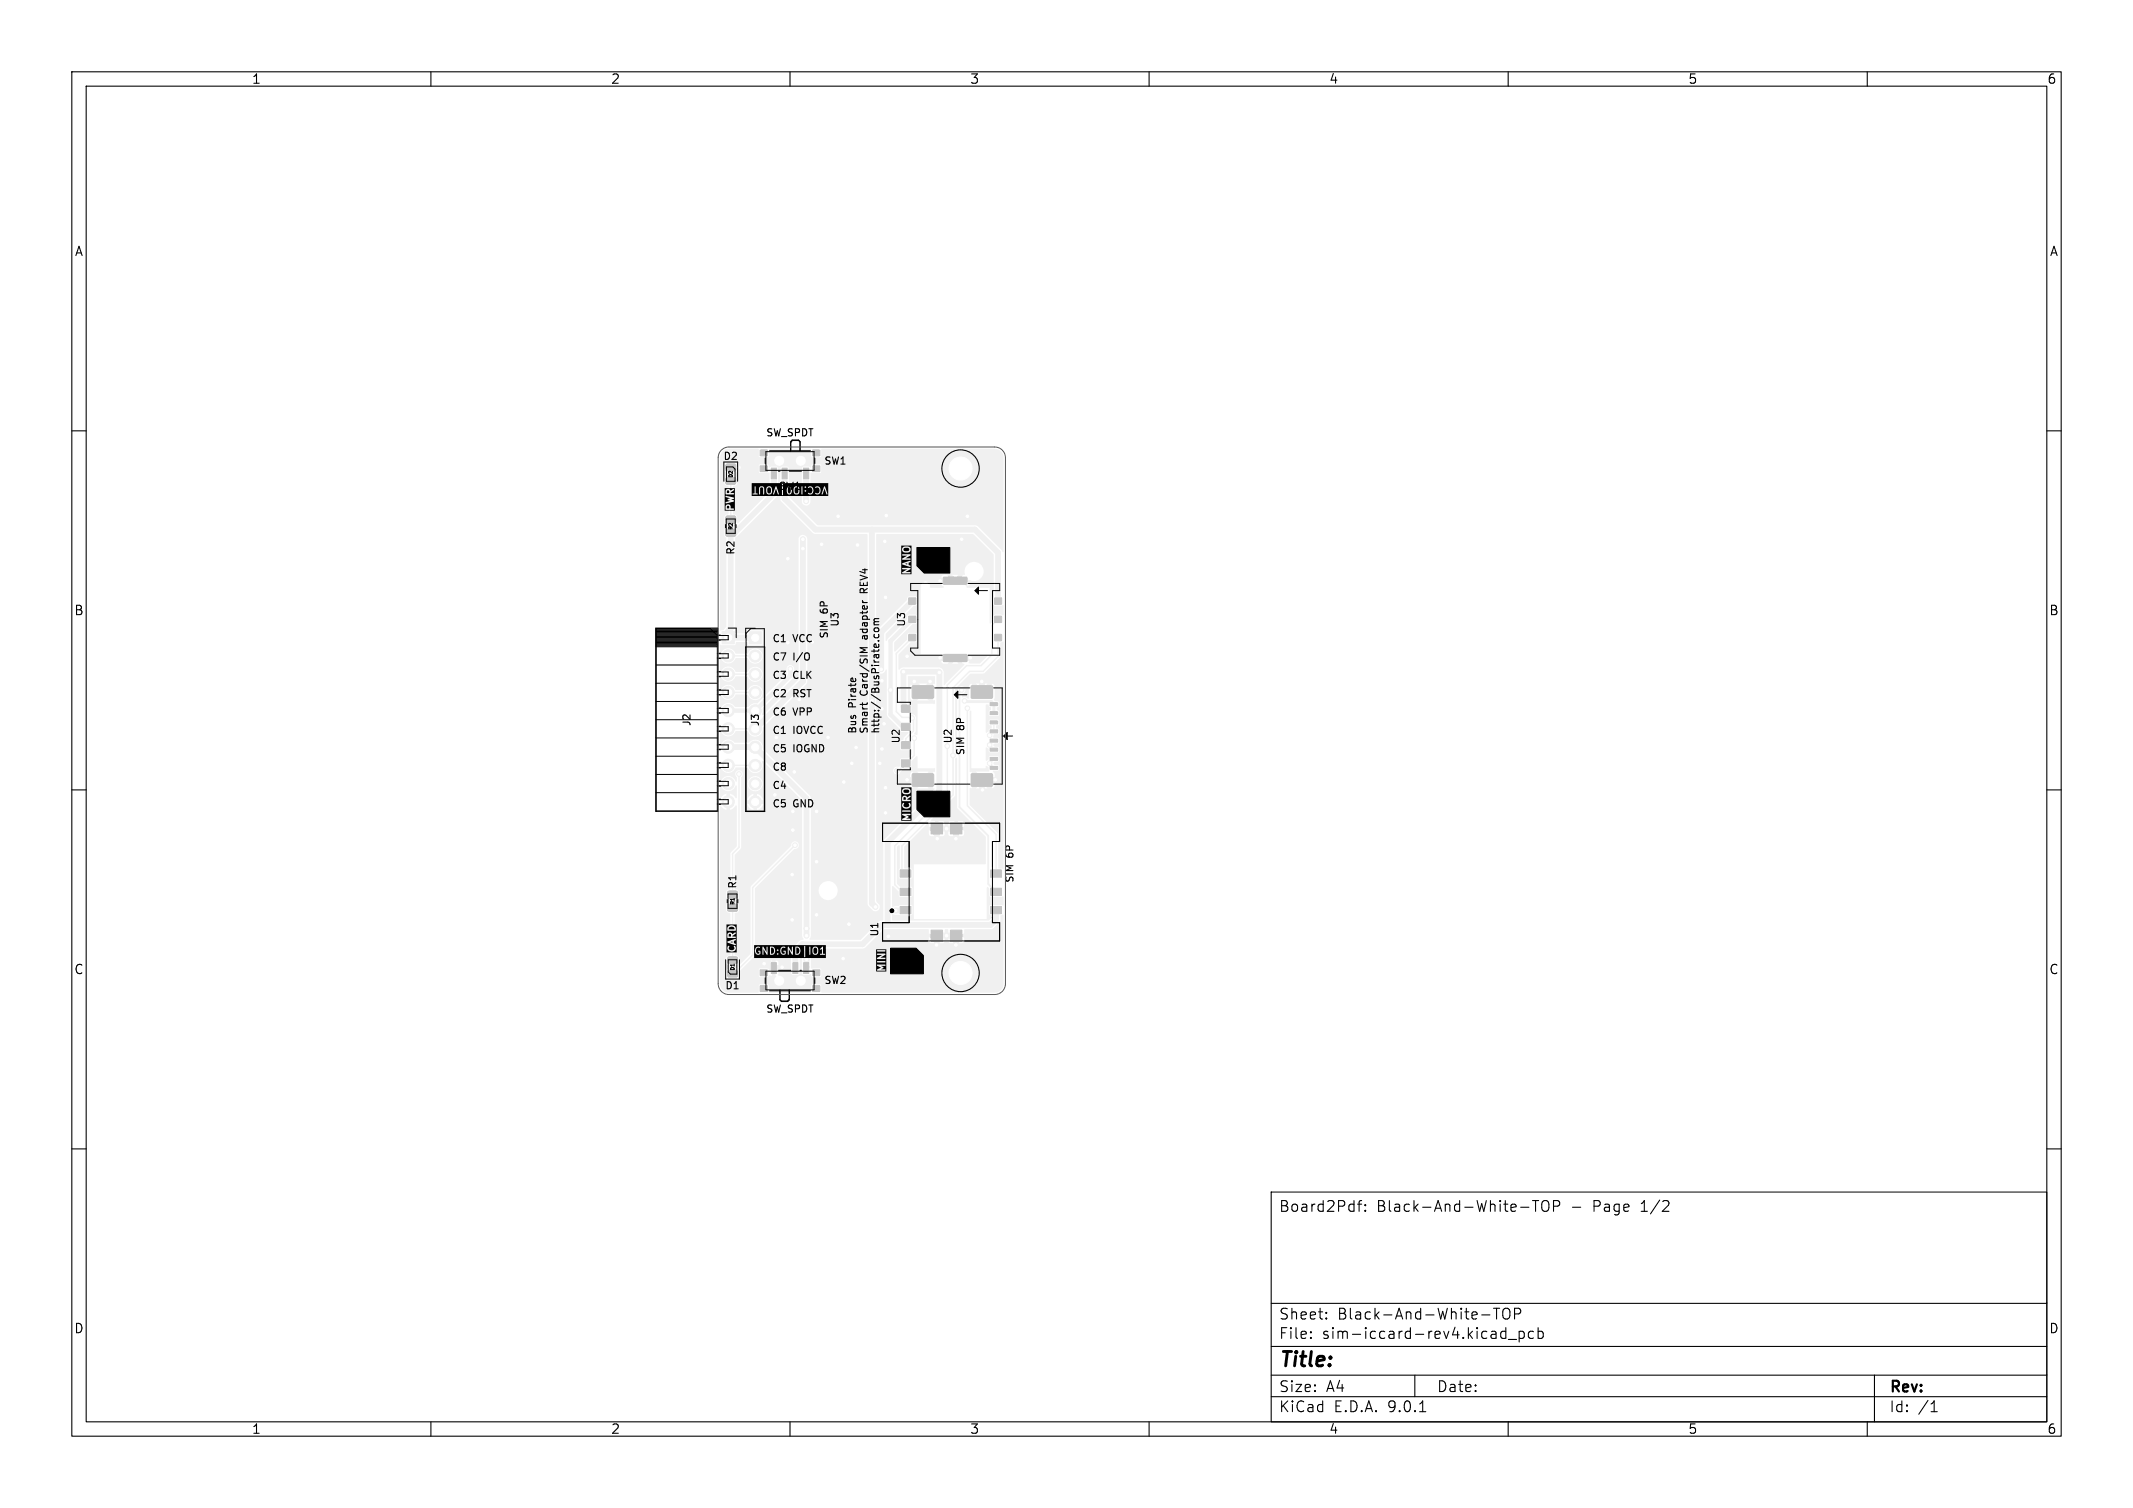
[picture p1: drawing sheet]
<svg xmlns="http://www.w3.org/2000/svg" width="297mm" height="210mm" viewBox="0 0 297 210" stroke-linecap="round" stroke-linejoin="round" font-family="sans-serif">
<g fill="#f0f0f0" stroke="#f0f0f0" stroke-width=".14">
<path d="M101.4 135.2l1.1-.1 .2 .3v.5l-.2 .2h-1l-.2-.3z"/>
<path d="M101.4 133.3h1.1l.2 .2v.6l-.2 .1h-1l-.2-.2z"/>
<path d="M104.3 88h1.7v1.7h-1.7z"/>
<path d="M101.4 124.1h1.1l.2 .2v.6l-.3 .2h-.9l-.2-.2z"/>
<path d="M101.4 126l1.1-.1 .2 .3v.6l-.3 .1h-.9l-.2-.2z"/>
<path d="M100.5 88h1.8v1.7h-1.8z"/>
<path d="M113.1 64.9h1v.8h-1z"/>
<path d="M113.1 62.7h1v.8h-1z"/>
<path d="M105.8 64.9h1v.8h-1z"/>
<path d="M105.8 62.7h1v.8h-1z"/>
<path d="M111.9 65.2h.7v1.5h-.7z"/>
<path d="M108.9 65.2h.7v1.5h-.7z"/>
<path d="M107.4 65.2h.7v1.5h-.7z"/>
<path d="M137.9 99.1h1v.4h-1z"/>
<path d="M137.9 97.9h1v.3l-1 .1z"/>
<path d="M137.9 101.7h1v.3l-1 .1z"/>
<path d="M137.9 100.4h1v.4h-1z"/>
<path d="M137.9 104.2h1v.4h-1z"/>
<path d="M137.9 103l1-.1v.4h-1z"/>
<path d="M137.9 106.7h1v.4h-1z"/>
<path d="M137.9 105.5h1v.4h-1z"/>
<path d="M125.5 98.2h1.2v1h-1.2z"/>
<path d="M125.5 100.8h1.2v.9h-1.2z"/>
<path d="M125.5 103.3h1.2v.9h-1.2z"/>
<path d="M125.5 105.8h1.2v1h-1.2z"/>
<path d="M127.1 107.8h2.8l.1 .1v1.5l-.2 .1h-2.7l-.1-.2z"/>
<path d="M135.3 107.8h2.8l.1 .1v1.5l-.2 .1h-2.7l-.1-.2z"/>
<path d="M127.1 95.6l2.8-.1 .1 .2v1.4l-.2 .2-2.7-.1-.1-.1z"/>
<path d="M135.3 95.6l2.8-.1 .1 .2v1.4l-.2 .2-2.7-.1-.1-.1z"/>
<path d="M138.5 83.3h.9v.8h-.9z"/>
<path d="M138.5 85.8h.9v.9h-.9z"/>
<path d="M138.5 88.4h.9v.8h-.9z"/>
<path d="M126.5 83.3h1v.8h-1z"/>
<path d="M126.5 85.8h1v.9h-1z"/>
<path d="M126.5 88.4h1v.8h-1z"/>
<path d="M131.4 91.2l3.2-.1v1h-3.2z"/>
<path d="M131.4 80.4h3.2v.9l-3.2 .1z"/>
<path d="M105.8 135.1h1v.8h-1z"/>
<path d="M105.8 137.3h1v.8h-1z"/>
<path d="M113.1 135.1h1v.8h-1z"/>
<path d="M113.1 137.3h1v.8h-1z"/>
<path d="M107.4 134.1h.7v1.5h-.7z"/>
<path d="M110.4 134.1h.7v1.5h-.7z"/>
<path d="M111.9 134.1h.7v1.5h-.7z"/>
<path d="M125.3 126.2h1.5v1h-1.5z"/>
<path d="M125.3 123.7h1.5v1h-1.5z"/>
<path d="M125.3 121.2h1.5v1h-1.5z"/>
<path d="M137.9 126.2h1.5v1h-1.5z"/>
<path d="M137.9 123.7h1.5v1h-1.5z"/>
<path d="M137.9 121.2h1.5v1h-1.5z"/>
<path d="M129.6 129.5h1.6v1.5h-1.6z"/>
<path d="M132.3 129.5h1.6v1.5h-1.6z"/>
<path d="M129.6 114.6h1.6v1.5h-1.6z"/>
<path d="M132.3 114.6h1.6v1.5h-1.6z"/>
<path d="M101.1 73.7h1.2l.1 .2v.6l-.2 .2h-1l-.2-.2z"/>
<path d="M101.1 71.9h1.2l.1 .2v.6l-.2 .2h-1l-.2-.3z"/>
<path d="M101.1 64.7l1.2-.1 .1 .2v.6l-.2 .2h-1l-.2-.3z"/>
<path d="M101.1 66.5h1.2l.1 .2v.6l-.2 .2-1-.1-.2-.2z"/>
<circle cx="105.2" cy="91.4" r=".85"/>
<circle cx="105.2" cy="93.9" r=".85"/>
<circle cx="105.2" cy="96.4" r=".85"/>
<circle cx="105.2" cy="99" r=".85"/>
<circle cx="105.2" cy="101.5" r=".85"/>
<circle cx="105.2" cy="104.1" r=".85"/>
<circle cx="105.2" cy="106.6" r=".85"/>
<circle cx="105.2" cy="109.1" r=".85"/>
<circle cx="105.2" cy="111.7" r=".85"/>
<circle cx="101.4" cy="91.3" r=".85"/>
<circle cx="101.4" cy="93.9" r=".85"/>
<circle cx="101.4" cy="96.4" r=".85"/>
<circle cx="101.4" cy="99" r=".85"/>
<circle cx="101.4" cy="101.5" r=".85"/>
<circle cx="101.4" cy="104" r=".85"/>
<circle cx="101.4" cy="106.6" r=".85"/>
<circle cx="101.4" cy="109.1" r=".85"/>
<circle cx="101.4" cy="111.7" r=".85"/>
<circle cx="110.7" cy="117.7" r=".33"/>
<circle cx="121.9" cy="126.3" r=".33"/>
<circle cx="134.3" cy="97.6" r=".33"/>
<circle cx="124.7" cy="126.8" r=".33"/>
<circle cx="137.8" cy="102.4" r=".33"/>
<circle cx="131.9" cy="103.9" r=".33"/>
<circle cx="132.7" cy="105.2" r=".33"/>
<circle cx="137.8" cy="103.8" r=".33"/>
<circle cx="137.8" cy="106.3" r=".33"/>
<circle cx="130.8" cy="93.6" r=".33"/>
<circle cx="125.8" cy="93.5" r=".33"/>
<circle cx="124" cy="96.1" r=".33"/>
<circle cx="110.1" cy="93.1" r=".33"/>
<circle cx="133.9" cy="96.1" r=".33"/>
<circle cx="134.7" cy="98.6" r=".33"/>
<circle cx="127" cy="100" r=".33"/>
<circle cx="124.9" cy="107.3" r=".33"/>
<circle cx="127.3" cy="102.8" r=".33"/>
<circle cx="135.1" cy="91.6" r=".33"/>
<circle cx="117.5" cy="108.9" r=".33"/>
<circle cx="133.7" cy="135.5" r="1.7"/>
<circle cx="110.4" cy="113" r=".33"/>
<circle cx="133.1" cy="116.8" r=".33"/>
<circle cx="131.8" cy="115.4" r=".33"/>
<circle cx="110.4" cy="115.6" r=".33"/>
<circle cx="136.8" cy="110" r=".33"/>
<circle cx="108.1" cy="102.7" r=".33"/>
<circle cx="109.7" cy="77.8" r=".33"/>
<circle cx="108.9" cy="134.7" r=".33"/>
<circle cx="107.9" cy="110.7" r=".33"/>
<circle cx="123.3" cy="113.2" r=".33"/>
<circle cx="117.4" cy="133.5" r=".33"/>
<circle cx="116.7" cy="71.9" r=".33"/>
<circle cx="122.8" cy="104.3" r=".33"/>
<circle cx="123.1" cy="100.8" r=".33"/>
<circle cx="102.9" cy="65.1" r=".33"/>
<circle cx="134.7" cy="71.9" r=".33"/>
<circle cx="138.6" cy="108.6" r=".33"/>
<circle cx="131.8" cy="130.3" r=".33"/>
<circle cx="133.1" cy="131.6" r=".33"/>
<circle cx="126.3" cy="91.4" r=".33"/>
<circle cx="110.6" cy="107.5" r=".33"/>
<circle cx="133.9" cy="75.1" r=".33"/>
<circle cx="130.9" cy="91.6" r=".33"/>
<circle cx="123.4" cy="71.8" r=".33"/>
<circle cx="130.5" cy="116.8" r=".33"/>
<circle cx="118.2" cy="128.7" r=".33"/>
<circle cx="113.7" cy="127.4" r=".33"/>
<circle cx="111.3" cy="97.4" r=".33"/>
<circle cx="119.4" cy="75.9" r=".33"/>
<circle cx="110.3" cy="121.8" r=".33"/>
<circle cx="134.8" cy="81.3" r=".33"/>
<circle cx="129.5" cy="94.9" r=".33"/>
<circle cx="113.7" cy="113" r=".33"/>
<circle cx="123.3" cy="109.7" r=".33"/>
<circle cx="126.3" cy="108.6" r=".33"/>
<circle cx="123.3" cy="83.2" r=".33"/>
<circle cx="118.6" cy="106.3" r=".33"/>
<circle cx="130.9" cy="80.9" r=".33"/>
<circle cx="114.4" cy="75.8" r=".33"/>
<circle cx="109.7" cy="89.5" r=".33"/>
<circle cx="130.4" cy="131.6" r=".33"/>
<circle cx="122.5" cy="106.3" r=".33"/>
<circle cx="113.7" cy="120" r=".33"/>
<circle cx="106.4" cy="134.2" r=".33"/>
<circle cx="123.2" cy="75.4" r=".33"/>
<circle cx="136.7" cy="94.9" r=".33"/>
<circle cx="115.3" cy="102.7" r=".33"/>
<circle cx="127.3" cy="94.9" r=".33"/>
<circle cx="110.3" cy="128.1" r=".33"/>
<circle cx="119.2" cy="104.1" r=".33"/>
<circle cx="123.7" cy="130.4" r=".33"/>
<circle cx="133.7" cy="65.3" r="1.7"/>
<circle cx="102.9" cy="107.8" r=".33"/>
<circle cx="111.8" cy="76.4" r=".33"/>
<circle cx="112.2" cy="69.8" r=".33"/>
<circle cx="111.8" cy="75.1" r=".33"/>
<circle cx="112.2" cy="68.8" r=".33"/>
<circle cx="112.3" cy="129.3" r=".33"/>
<circle cx="112.3" cy="130.3" r=".33"/>
<circle cx="112.3" cy="132.7" r=".33"/>
<circle cx="112.3" cy="133.6" r=".33"/>
</g>
<g fill="none" stroke="#f0f0f0" stroke-width=".2">
<path d="M101.7 67v5.4M101.4 96.4h3.8M101.4 93.9h3.8M101.4 91.3l3.8 .1M127 88.8l-2.2 2.2v8.1l.8 .8h1.3l.3 .3v1.6l-1.1 1.1v.9M134.7 98.6v13.6l4 4v5.5M139 86.3l-.9 .8v4.1l-1.5 1.5h-2l-2.7 2.7v15.1l-7.3 7.3v5.4l1 1h.5M139 88.8v2.6l-2.1 2.1h-1.9l-2.3 2.3v14.9l-7.1 7.1v3.4l.5 .5M101.4 106.6h3.8M101.4 101.5h3.7M102.9 107.8v10.2l-.9 .9v5.7M110.7 117.7l-5.9 5.9v9.4l-2.6 2.6h-.2"/>
<path d="M127.3 102.8v2.4l-2.2 2.1h-.2M138.4 100.6v1.3l-.6 .5M138.4 103.1v.1M138.4 103.2l-.6 .6 .6 .6M138.4 105.7l-.6 .6 .6 .6M102 126.4v7.3M138.7 121.7h.1"/>
</g>
<path d="M134.3 97.6l.1 .1h3.6l.4 .4v1.2" fill="none" stroke="#f0f0f0" stroke-width=".41"/>
<g fill="none" stroke="#f0f0f0" stroke-width=".81">
<path d="M101.7 65.1h1.2M102.9 65.1h.1M107.8 65.9v2.9l-5.5 5.4h-.6v13.4l-.3 .3v.9h3.8M109.3 65.9v3.6l4.2 4.3h22.3l3.2 3.2v6.7M111.8 75.1v19.8l-6.6 6.6M112.2 65.9v3.9M121.4 73.8v52l.5 .5M126.1 98.7l-.3-.3v-4.9h4.9l.1 .1v16.5l-7.2 7.2v11.4l.1 .1M127 83.7l-4.3 4.3v5.2M127.3 94.9v.3l1.2 1.2 1-1v-.5M130.9 91.6h4.2M130.9 80.9h3.5l.4 .4"/>
<path d="M136.7 94.9h.1M136.7 94.9v1.5M101.4 104h3.7l7.2 7.2v19.1M126.3 108.6h2.2M130.5 116.8l-.1-1.4h2.7v1.4M131.8 115.4h.1M138.6 108.6h-1.9v1.3l.1 .1M106.4 134.2h.7l.7 .6h1l.1-.1M112.3 132.7l-.1 2.1M126.1 126.7l-1.4 .1M130.4 131.6v-1.3h2.7v1.3M131.8 130.3h.1"/>
<path d="M138.7 126.7v1.4l-.8 .7h-15.1l-2.7 2.7h-8.4l-.9 1v2.3"/>
</g>
<path d="M110.1 94.1l-4.9 4.9h-3.8M127 86.3l-3 3v10.2l1.7 1.7h.4" fill="none" stroke="#f0f0f0" stroke-width=".61"/>
<path d="M133.9 96.1l-.3 .3v16l4 4v6.7l1.1 1.1" fill="none" stroke="#f0f0f0" stroke-width=".25"/>
<g fill="#f0f0f0">
<path d="M100.3 107h.1a1.13 1.13 0 0 0 1.1 .6 1.13 1.13 0 0 0 1-.7h1.6a1.07 1.07 0 0 0 1.5 .7 1.07 1.07 0 0 0 .5-1.5l.2-.1 5.4 5.5v18.9l.2 .4-.1 .1-.5 .1-1.1 1.2-.1 2.7 .2 .8 .8 .1 .2-.2 .1-2.9 .2-.2 .1 .1-.1 2.3 .2 .8 .8 .1 .3-.2 .2 .5 1.2-.1v-1.1l-1.4-.1v-2.2l-.2-.4 .1-.1h7.4l.3-.1 1.4-1.5h7.4v.6l.3 .2h.6v-.8h.5v.8h.7l.1-.2v-.6h.5v.6l.2 .2h.7v-.8h.5v.8h.6l.2-.2v-.6h-12.3l1.2-1.1h6.1l.1 .1v.5h2.2v-.5l.1-.1 .4 .1v.5h2.2v-.5l.1-.1h3.7l.3-.1 .9-.9 .1-.3v-.6l.3-.1 .1 .1v9.5a1.25 1.25 0 0 1-1.2 1.2h-24.1h-.1v-1l-.1-.1h-1.2l-.1 1.1h-5.8h-.1v-1l-.1-.1h-1.2l-.1 1.1h-4.1a1.25 1.25 0 0 1-1.2-1.2v-.5h7.5a.7 .7 0 0 0 .7 .8 .7 .7 0 0 0 .7-.8h1.6v.1a.7 .7 0 0 0 1.1 .6 .7 .7 0 0 0 0-1.2 .7 .7 0 0 0-1.1 .5h-1.6v-.1a.9 .9 0 0 0-.9-.6l.1-.7h-.4l.1 .9-.3 .5h-7.5v-1.2h.8v.8l.4 .2 1.2-.1 .2-.3v-.6l.3-.2h2.4v.8l.2 .2h1.1l.2-.3 .4 .1v-.8h-.4l-.2-.2h-1.1l-.2 .2h-2.4l1-1.1h2.9v.6h.4v-.8h.5v.8h.4v-.6l-.2-.2h-.9l-.2 .2h-2.9l.9-1v-9.2l5.5-5.6a.54 .54 0 0 0 .6-.5 .54 .54 0 0 0-.6-.5 .54 .54 0 0 0-.5 .6l-5.6 5.7v9.3l-2 2.1h-1l-.3 .1-.1 .3h-.8v-9.2h.8v.8l.2 .2 .4 .1-.1 5.8a.46 .46 0 0 0-.5 .4v.6l.2 .4h1.2l.4-.2v-.9l-.6-.4 .1-5.8a.47 .47 0 0 0 .5-.4v-.8l-.4-.2h-1l-.3 .1-.1 .3h-.8v-13.8l.1-.1 .4 .4 .4 .2v-.7h.4v.7l.5-.3 .4-.3 .1 .1v5.5l-.9 1.1-.1 5a.47 .47 0 0 0-.5 .4v.6l.2 .4h1.2l.4-.2v-1l-.6-.3v-4.7l.9-1.1v-6.6h1.5v.5l-.7 .1a1.15 1.15 0 0 0 .9 .8v-.7h.5v.7a1.15 1.15 0 0 0 .9-.9h-.7v-.5h.7a1.15 1.15 0 0 0-.9-.8v.7h-.5v-.7a1.15 1.15 0 0 0-.9 .8h-.8v-2.4h.9v.2a1.06 1.06 0 0 0 1.6 .8 1.06 1.06 0 0 0 0-1.8 1.06 1.06 0 0 0-1.6 .8h-.9v-.7a.55 .55 0 0 0 .1-.8 .55 .55 0 0 0-.8 0 .55 .55 0 0 0 .1 .8v.5l-.1 .1a1.13 1.13 0 0 0-1.1-.8 1.13 1.13 0 0 0-1.1 .7v-.1z"/>
<path d="M100.6 62.9l.3-.3 .6-.1h4.1l.1 .1v1l1.2 .1 .1-.2v-.9l.1-.1h5.8l.1 .1v1l1.2 .1 .1-.2v-.9l.1-.1h24.1a1.25 1.25 0 0 1 1.2 1.3v13.1l-3.6-3.6-.3-.2h-22l-3.9-3.9v-3.3h1.7l.1 4.1a.61 .61 0 0 0 .6 .4 .61 .61 0 0 0 .6-.5v-4v-.1h1.4v-1.1h-1.2l-.2 .4-.3-.1h-.8l-.1 .1-.1 .8h-1.7l-.2-.9h-.9l-.2 .9 .1 3.8 4.5 4.5 .3 .2h7.2l.1 .1v51.4l.1 .3 .8 .7a.61 .61 0 0 0 .7-.2 .61 .61 0 0 0 0-.8l-.4-.4v-15.7h7.3l-.8-.8-.8 .8h-5.7v-1.9h4.7v1.5l.1 .3 .3 .1 1.1-1.2-1.1-1v-.1l-.3 .1-.1 .3h-4.7v-14.3l.2-.1a.63 .63 0 0 0 .7 .3 .63 .63 0 0 0 .4-.5h.2v6.4l1.8 1.8 .1 .4 1.1 .1-.6 .7-.1 .3-.4 .2v1.1l.2 .2h1.1l.2-.2 .1 .1v.7l-.5 .5h-1l-.1 .1-.1 1-.2 .1a.53 .53 0 0 0-.7 .3 .53 .53 0 0 0 .3 .7 .53 .53 0 0 0 .7-.3h2.3l.8 .8 .8-.8h-3.9l.5-.5h.9l.1-.2v-.8l.8-.7 .1 .1v1.6h2.4v.5h-.3v.1l-1 1 1 1.1v.1h.2v.1l-7.1 7.2v11.1l-.6 .1-2.6 2.6h-7.1l.2-.5v-6.5h1.1a1.33 1.33 0 0 0 1.8 1.4 1.33 1.33 0 0 0 .4-2.3 1.33 1.33 0 0 0-2.2 .7v.2h-1.1v-12.9l-6.7-6.8a1.06 1.06 0 0 0-.6-1.1 1.06 1.06 0 0 0-1.3 .3h-2a1.16 1.16 0 0 0-2 .3v-.1v-1.6l.1-.1a1.1 1.1 0 0 0 1.1 .7 1.1 1.1 0 0 0 1-.8h1.6a1.08 1.08 0 0 0 1.3 .7 1.08 1.08 0 0 0 .8-1.2l6.1-6 .1-.3v-20a.61 .61 0 0 0-.6-.5 .61 .61 0 0 0-.6 .5v19.6l-5.1 5 .1-.9 4.3-4.3 .1-.2v-.9a.53 .53 0 0 0-.6-.7 .53 .53 0 0 0-.5 .7v.6l-4 4a1.29 1.29 0 0 0-1.3 .6l-1.9-.1a1.12 1.12 0 0 0-2 .2v-.1v-1.6l.1-.1a1.1 1.1 0 0 0 1.1 .7 1.1 1.1 0 0 0 1-.8h1.6a1.06 1.06 0 0 0 1.7 .6 1.06 1.06 0 0 0 0-1.7 1.06 1.06 0 0 0-1.7 .5h-1.6a1.15 1.15 0 0 0-1.1-.7 1.15 1.15 0 0 0-1.1 .7v-.1v-1.7h.1a1.1 1.1 0 0 0 1.1 .6 1.1 1.1 0 0 0 1-.7h1.6a1.06 1.06 0 0 0 1.7 .6 1.06 1.06 0 0 0 0-1.7 1.06 1.06 0 0 0-1.7 .5h-1.6a1.15 1.15 0 0 0-1.1-.8 1.15 1.15 0 0 0-1.1 .7v-.1v-1.6l.1-.1a1.1 1.1 0 0 0 1.1 .7 1.1 1.1 0 0 0 1-.8l1.6 .1a1.06 1.06 0 0 0 1.7 .5 1.06 1.06 0 0 0 0-1.7 1.06 1.06 0 0 0-1.7 .5h-1.6a1.15 1.15 0 0 0-1.1-.7 1.15 1.15 0 0 0-1.1 .7v-.1v-1.1l2 .1 .1-.2 .1-.3h1.5l.1 .4 .2 .1h1.7l.2-.1v-1.8l-.1-.2h-1.8l-.2 .1-.1 .3h-1.5l-.2-.5 .1-12.8 5.8-5.8 .2-.3v-2.9l-.2-.9h-.8l-.3 .1-.2-.4h-1.2v1.1l1.4 .1v2.6l-4.4 4.4-.1-.1 .1-.8a.62 .62 0 0 0-.6-.4v-3.9a.46 .46 0 0 0 .6-.4l-.1-.7-.2-.3h-1.2l-.3 .2v.9l.5 .3v3.9a.47 .47 0 0 0-.6 .4l.1 .7 .2 .3 1.3 .1v.1l-.3 .3h-1l-.2 .3v.7l.2 .4v12.4l-.3 .4-.5 .1v-.1v-22.4h.5a.58 .58 0 0 0 .7 .6v-.6h.5v.6l.5-.1 .2-.2 .1-.3h-2.5v-.5h1.2v-.5h.5v.5h.7v-.2l-.4-.3h-1l-.4 .2-.1 .3h-.5v-.7h7.5a.7 .7 0 0 0 .7 .8 .7 .7 0 0 0 .7-.8h1.6v.1a.7 .7 0 0 0 1.1 .6 .7 .7 0 0 0 0-1.2 .7 .7 0 0 0-1.1 .5h-1.6v-.1a.7 .7 0 0 0-.8-.5 .7 .7 0 0 0-.6 .6h-7.5v-.7z"/>
<path d="M133 105.6l.2-.1 .1 .1v6.9l3.9 4 .1 3.8-.1 .1h-10v7.6h10.2l.1-4.5 .2 .2v1l.2 .2h1.8v1.2h-1.9l-.1 1.2 .4 .2v.3l-.4 .4h-13.5l.1-.9 .3 .1h2.3l.1-.1v-1.1l-.1-.1-1.6-.1-.2 .2-.8 .1-.1-.1 .1-2.8 .8 .7 .1 .7 .1 .1h1.6l.1-.2v-1.1l-1.6-.1-.5-.5v-5.1l.3-.2h.1v3.2l-.2 .2 .1 1.1 .1 .2h1.6l.1-.2v-1.1l-.1-.1-1-.1v-2.9l2.3-2.4h1.1v.6l.3 .2h.6v-.8h.5v.8h.7l.1-.2v-.6h.5v.6l.3 .2h.6v-.8h.5v.8h.6l.2-.2v-.6h-6l1-1 .1 .1v.4h.9v-.8h.5v.8h.8v-.5h.5v.5h.9v-.8h.5v.8h.8v-.5l-.2-.3h-1.7l-.3 .3h-.5l-.2-.3h-1.7l3.4-3.5z"/>
<path d="M139.3 89.5l.3-.2 .1 .1v31.6h-.6l-.1-.1v-4.8l-4-4v-2.3h2.5l-.8-.8-.8 .8h-.9h.3v-.1l1.1-1.1-1.1-1v-.1h-.2l-.1-.1v-8.3l.1-.1 .1 .1v7.9h2l.1-.4 .3 .2 .2 .5-.1 .1-1.8 .1 2.2 2.2v.1l.3-.1 .1-.3v-1.6l-.3-.4 .8-.1 .1-.2-.1-.5-.6-.1a.23 .23 0 0 1-.1-.2 .23 .23 0 0 1 .2-.2l.5-.1v-.6l-1.2-.1-.1 .1-.1 .4-.2 .2-.2-.1 .1-1.8h.1l.2 .2 .1 .3 .1 .2 1.2-.1v-.6l-.5-.1a.23 .23 0 0 1-.2-.2 .23 .23 0 0 1 .2-.3h.5l.1-.2-.1-.5-.7-.1 .1-.4 .6-.1 .1-.1v-.5l-.4-.2v-.4l.4-.1-.1-.6h-1.3v.6l.4 .2v.3l-.1 .1a.38 .38 0 0 0-.4 .4l-.2 .2-.2-.1 .1-3.9h.3l.1 .3 .3 .1v.4l-.3 .2v.5l1.2 .1 .2-.2v-.4l-.3-.3v-.3l.3-.2v-.5l-.1-.1-.5-.1-.1-.1 .1-.4v-1.7l-.4-.2v.1l-1.1 1.2-.3-.1-.2 .1-1.2-1.3-.3 .1-.1 .3v1.7l-.5-.2h-.4l-.1-.5a.55 .55 0 0 0 .5-.6 .55 .55 0 0 0-.6-.4 .55 .55 0 0 0-.5 .6v8.6l-.1 .1-.2-.2v-8.8l.7-.7h2.2l.8 .8 .8-.8h-3.8l1.5-1.4 1.9-.1 2.1-2.1z"/>
<path d="M100.3 109.5h.1a1.1 1.1 0 0 0 1.1 .7 1.1 1.1 0 0 0 .9-.8l.2 .1v1.6h-.2a1.13 1.13 0 0 0-.8-.6v.7h-.4v-.7l-.4 .2-.4 .4-.1-.1z"/>
<path d="M126.4 94.2h3.8v1h-.3v.1l-1 1.1 1 1v.1h.3v.5h-2.4l-.1 4.4-.4-.2 .2-.4v-1.6a.6 .6 0 0 0-.7-.8l.1-.3v-.9l-.1-.2h-.4v-.4h2.9l-.8-.9-.8 .9h-1.3v-2h.3v1.6l.3 .3h.1v-.1l1.1-1-1.1-1.1v-.1l-.3 .1-.1 .3h-.3v-.4h1.3l.8 .8 .8-.8h-2.9z"/>
<path d="M122 74.4h13.5l2.9 2.8v5.9l-.1 .2v.8l.2 .3 1.2-.1v1.4l-1.3-.1-.1 .2v.7l-.3 .3h-.2v-4.9l-3.2-.1v-.1l.3-.3 .1-.6a1.34 1.34 0 0 0 1.9-.9 1.34 1.34 0 0 0-1.3-1.6 1.34 1.34 0 0 0-1.2 1.7l-.4 .1v.1l-.8 .8-.2-.1-.2 .1-.8-.9h.6l.4 .4 .4-.4h-2.1l-.2 .2v1v.2l.3 .2v.1h-1.9a.68 .68 0 0 0-.7-.8 .68 .68 0 0 0-.6 .9v9.2l.1 .1h2.7l.1 1 .1 .2h.2h2l-.4-.4-.4 .4h-.6l.8-.9 .2 .1 .2-.1 .8 .8v.1l.3 .1-2.6 2.7a.14 .14 0 0 1-.1 .2 .14 .14 0 0 1-.2-.1v-1.7l-.1-.3-.4-.3-5.2-.1-.5 .4-.1-.1v-2.1l1.7-1.6 .7-.1 .2-.1v-.9l-.2-.3-1.1 .1-.1 .2v.7l-1.7 1.6-.1-.1v-1.1l2.6-2.6h.4l.2-.1v-1l-.1-.2h-1.2l-.1 .2v.5l-2.7 2.7-.1 .2h-.2v-.9l3.9-3.9 .5-.2v-.9l-.1-.2h-1.2l-.1 .5-4.1 4.1h-.2z"/>
<path d="M135 91.2h1.7l.2 .1h.5v.1l-1 1h-1.4l-.1-.1z"/>
</g>
<g fill="#fff" stroke="#fff" stroke-width=".14">
<circle cx="110.7" cy="117.7" r=".17"/>
<circle cx="121.9" cy="126.3" r=".17"/>
<circle cx="134.3" cy="97.6" r=".17"/>
<circle cx="124.7" cy="126.8" r=".17"/>
<circle cx="137.8" cy="102.4" r=".17"/>
<circle cx="131.9" cy="103.9" r=".18"/>
<circle cx="132.7" cy="105.2" r=".17"/>
<circle cx="137.8" cy="103.8" r=".17"/>
<circle cx="137.8" cy="106.3" r=".17"/>
<circle cx="130.8" cy="93.6" r=".17"/>
<circle cx="125.8" cy="93.5" r=".17"/>
<circle cx="124" cy="96.1" r=".18"/>
<circle cx="110.1" cy="93.1" r=".17"/>
<circle cx="133.9" cy="96.1" r=".18"/>
<circle cx="134.7" cy="98.6" r=".17"/>
<circle cx="127" cy="100" r=".17"/>
<circle cx="124.9" cy="107.3" r=".17"/>
<circle cx="127.3" cy="102.8" r=".18"/>
<circle cx="135.1" cy="91.6" r=".17"/>
<circle cx="117.5" cy="108.9" r=".18"/>
<circle cx="133.8" cy="135.5" r="1.6"/>
<circle cx="110.4" cy="113" r=".17"/>
<circle cx="133.1" cy="116.8" r=".17"/>
<circle cx="131.8" cy="115.4" r=".17"/>
<circle cx="110.4" cy="115.6" r=".17"/>
<circle cx="136.8" cy="110" r=".17"/>
<circle cx="108.1" cy="102.7" r=".17"/>
<circle cx="109.7" cy="77.8" r=".17"/>
<circle cx="108.9" cy="134.7" r=".17"/>
<circle cx="107.9" cy="110.7" r=".17"/>
<circle cx="123.3" cy="113.2" r=".17"/>
<circle cx="117.4" cy="133.5" r=".17"/>
<circle cx="116.7" cy="71.9" r=".17"/>
<circle cx="122.8" cy="104.3" r=".17"/>
<circle cx="123.1" cy="100.8" r=".18"/>
<circle cx="102.9" cy="65.1" r=".17"/>
<circle cx="134.7" cy="71.9" r=".17"/>
<circle cx="138.6" cy="108.6" r=".17"/>
<circle cx="131.8" cy="130.3" r=".17"/>
<circle cx="133.1" cy="131.6" r=".17"/>
<circle cx="126.3" cy="91.4" r=".17"/>
<circle cx="110.6" cy="107.5" r=".18"/>
<circle cx="133.9" cy="75.1" r=".18"/>
<circle cx="130.9" cy="91.6" r=".17"/>
<circle cx="123.4" cy="71.8" r=".17"/>
<circle cx="130.5" cy="116.8" r=".17"/>
<circle cx="118.2" cy="128.7" r=".17"/>
<circle cx="113.7" cy="127.4" r=".17"/>
<circle cx="119.4" cy="75.9" r=".17"/>
<circle cx="110.3" cy="121.8" r=".17"/>
<circle cx="134.8" cy="81.3" r=".17"/>
<circle cx="129.5" cy="94.9" r=".17"/>
<circle cx="113.7" cy="113" r=".17"/>
<circle cx="123.3" cy="109.7" r=".17"/>
<circle cx="126.3" cy="108.6" r=".17"/>
<circle cx="123.3" cy="83.2" r=".17"/>
<circle cx="118.6" cy="106.3" r=".17"/>
<circle cx="130.9" cy="80.9" r=".17"/>
<circle cx="114.4" cy="75.8" r=".17"/>
<circle cx="109.7" cy="89.5" r=".17"/>
<circle cx="130.4" cy="131.6" r=".17"/>
<circle cx="122.5" cy="106.3" r=".18"/>
<circle cx="113.7" cy="120" r=".17"/>
<circle cx="106.4" cy="134.2" r=".18"/>
<circle cx="123.2" cy="75.4" r=".18"/>
<circle cx="136.7" cy="94.9" r=".17"/>
<circle cx="115.3" cy="102.7" r=".17"/>
<circle cx="127.3" cy="94.9" r=".17"/>
<circle cx="110.3" cy="128.1" r=".17"/>
<circle cx="119.2" cy="104.1" r=".17"/>
<circle cx="123.7" cy="130.4" r=".17"/>
<circle cx="133.8" cy="65.3" r="1.6"/>
<circle cx="102.9" cy="107.8" r=".18"/>
<circle cx="111.8" cy="76.4" r=".17"/>
<circle cx="112.2" cy="69.8" r=".17"/>
<circle cx="111.8" cy="75.1" r=".17"/>
<circle cx="112.2" cy="68.8" r=".17"/>
<circle cx="112.3" cy="129.3" r=".17"/>
<circle cx="112.3" cy="130.3" r=".17"/>
<circle cx="112.3" cy="132.7" r=".17"/>
<circle cx="112.3" cy="133.6" r=".17"/>
<circle cx="105.2" cy="88.8" r=".5"/>
<circle cx="105.2" cy="91.4" r=".5"/>
<circle cx="105.2" cy="93.9" r=".5"/>
<circle cx="105.2" cy="96.4" r=".5"/>
<circle cx="105.2" cy="99" r=".5"/>
<circle cx="105.2" cy="101.5" r=".5"/>
<circle cx="105.2" cy="104.1" r=".5"/>
<circle cx="105.2" cy="106.6" r=".5"/>
<circle cx="105.2" cy="109.1" r=".5"/>
<circle cx="105.2" cy="111.7" r=".5"/>
<circle cx="101.4" cy="88.8" r=".5"/>
<circle cx="101.4" cy="91.3" r=".5"/>
<circle cx="101.4" cy="93.9" r=".5"/>
<circle cx="101.4" cy="96.4" r=".5"/>
<circle cx="101.4" cy="99" r=".5"/>
<circle cx="101.4" cy="101.5" r=".5"/>
<circle cx="101.4" cy="104" r=".5"/>
<circle cx="101.4" cy="106.6" r=".5"/>
<circle cx="101.4" cy="109.1" r=".5"/>
<circle cx="101.4" cy="111.7" r=".5"/>
<circle cx="111.5" cy="64.2" r=".45"/>
<circle cx="108.5" cy="64.2" r=".45"/>
<circle cx="137.2" cy="90.6" r=".48"/>
<circle cx="128.8" cy="81.6" r=".37"/>
<circle cx="108.5" cy="136.6" r=".45"/>
<circle cx="111.5" cy="136.6" r=".45"/>
<circle cx="135.6" cy="79.6" r="1.07"/>
<circle cx="115.3" cy="124" r="1.07"/>
</g>
<g fill="#c4c4c4" stroke="#c4c4c4" stroke-width=".14">
<path d="M101.4 135.2l1.1-.1 .2 .3v.5l-.2 .2h-1l-.2-.3z"/>
<path d="M101.4 133.3h1.1l.2 .2v.6l-.2 .1h-1l-.2-.2z"/>
<path d="M101.4 124.1h1.1l.2 .2v.6l-.3 .2h-.9l-.2-.2z"/>
<path d="M101.4 126l1.1-.1 .2 .3v.6l-.3 .1h-.9l-.2-.2z"/>
<path d="M113.1 64.9h1v.8h-1z"/>
<path d="M113.1 62.7h1v.8h-1z"/>
<path d="M105.8 64.9h1v.8h-1z"/>
<path d="M105.8 62.7h1v.8h-1z"/>
<path d="M111.9 65.2h.7v1.5h-.7z"/>
<path d="M108.9 65.2h.7v1.5h-.7z"/>
<path d="M107.4 65.2h.7v1.5h-.7z"/>
<path d="M137.9 99.1h1v.4h-1z"/>
<path d="M137.9 97.9h1v.3l-1 .1z"/>
<path d="M137.9 101.7h1v.3l-1 .1z"/>
<path d="M137.9 100.4h1v.4h-1z"/>
<path d="M137.9 104.2h1v.4h-1z"/>
<path d="M137.9 103l1-.1v.4h-1z"/>
<path d="M137.9 106.7h1v.4h-1z"/>
<path d="M137.9 105.5h1v.4h-1z"/>
<path d="M125.5 98.2h1.2v1h-1.2z"/>
<path d="M125.5 100.8h1.2v.9h-1.2z"/>
<path d="M125.5 103.3h1.2v.9h-1.2z"/>
<path d="M125.5 105.8h1.2v1h-1.2z"/>
<path d="M127.1 107.8h2.8l.1 .1v1.5l-.2 .1h-2.7l-.1-.2z"/>
<path d="M135.3 107.8h2.8l.1 .1v1.5l-.2 .1h-2.7l-.1-.2z"/>
<path d="M127.1 95.6l2.8-.1 .1 .2v1.4l-.2 .2-2.7-.1-.1-.1z"/>
<path d="M135.3 95.6l2.8-.1 .1 .2v1.4l-.2 .2-2.7-.1-.1-.1z"/>
<path d="M138.5 83.3h.9v.8h-.9z"/>
<path d="M138.5 85.8h.9v.9h-.9z"/>
<path d="M138.5 88.4h.9v.8h-.9z"/>
<path d="M126.5 83.3h1v.8h-1z"/>
<path d="M126.5 85.8h1v.9h-1z"/>
<path d="M126.5 88.4h1v.8h-1z"/>
<path d="M131.4 91.2l3.2-.1v1h-3.2z"/>
<path d="M131.4 80.4h3.2v.9l-3.2 .1z"/>
<path d="M105.8 135.1h1v.8h-1z"/>
<path d="M105.8 137.3h1v.8h-1z"/>
<path d="M113.1 135.1h1v.8h-1z"/>
<path d="M113.1 137.3h1v.8h-1z"/>
<path d="M107.4 134.1h.7v1.5h-.7z"/>
<path d="M110.4 134.1h.7v1.5h-.7z"/>
<path d="M111.9 134.1h.7v1.5h-.7z"/>
<path d="M125.3 126.2h1.5v1h-1.5z"/>
<path d="M125.3 123.7h1.5v1h-1.5z"/>
<path d="M125.3 121.2h1.5v1h-1.5z"/>
<path d="M137.9 126.2h1.5v1h-1.5z"/>
<path d="M137.9 123.7h1.5v1h-1.5z"/>
<path d="M137.9 121.2h1.5v1h-1.5z"/>
<path d="M129.6 129.5h1.6v1.5h-1.6z"/>
<path d="M132.3 129.5h1.6v1.5h-1.6z"/>
<path d="M129.6 114.6h1.6v1.5h-1.6z"/>
<path d="M132.3 114.6h1.6v1.5h-1.6z"/>
<path d="M101.1 73.7h1.2l.1 .2v.6l-.2 .2h-1l-.2-.2z"/>
<path d="M101.1 71.9h1.2l.1 .2v.6l-.2 .2h-1l-.2-.3z"/>
<path d="M101.1 64.7l1.2-.1 .1 .2v.6l-.2 .2h-1l-.2-.3z"/>
<path d="M101.1 66.5h1.2l.1 .2v.6l-.2 .2-1-.1-.2-.2z"/>
</g>
<path d="M127.7 76.3h4.5v3.5h-3.5l-1-1zM127.7 110.2h4.5v3.6h-3.5l-1-1.1zM124 132.1h3.6l1 1v2.5h-4.6z" fill="#000" stroke="#000" stroke-width=".15"/>
<g fill="none" stroke="#000" stroke-width=".15">
<path d="M10 10h277v190h-277zM12 12h273v186h-273zM60 10v2M110 10v2M160 10v2M210 10v2M260 10v2M10 60h2M285 60h2M118.5 94.5l.2-.1 .1 .5M119.8 82.2v.3h1M120.1 97.9v.3"/>
<path d="M120.3 82.2v.3M120.8 97.9l-.2 .2M120.8 90.2h-1l.7 .3-.7 .4M121.7 87h.7M121.8 88.3l-.1 .3 .2 .2 .4-.1v-.4M121.8 87.5h.5l.1 .1-.1 .3-.1 .1-.4-.1-.1-.1zM121.8 86.6l-.1 .1 .1 .3M121.8 86.6h.6M122.3 89.2h.1M122.4 86.2h-.6l-.1 .2 .1 .2M10 110h2M285 110h2"/>
<path d="M10 160h2M177 166h108v32h-108zM189 167.7h.6M189.6 167.2l-.3 .1-.1 .1v1.3M190.1 168.6h.1l-.1 .1M190.1 168.6h-.1l.1 .1M190.1 167.8v.1M190.1 168.6v.1M190.1 167.8h.1l-.1 .1M190.1 167.8h-.1l.1 .1M211.7 168.1h1.2M213.4 167.2h.8"/>
<path d="M213.8 167.2v1.5M214.9 167.3a.5 .5 0 0 1 .5-.1 .5 .5 0 0 1 .3 .5v.5a.5 .5 0 0 1-.5 .5 .5 .5 0 0 1-.5-.5v-.5zM216.3 168h.6a.41 .41 0 0 0 .3-.4 .41 .41 0 0 0-.3-.4h-.6v1.5M232.2 167.3a.41 .41 0 0 1 .1 .5l-.8 .9h.9M285 160h2M60 198v2M110 198v2M160 198v2M177 194.5h108M177 191.5h108M177 187.5h108M177 181.5h108"/>
<path d="M182.5 186.3h.1l-.1 .1M182.5 186.3v.1M182.5 185.5v.1M182.5 185.5h.1l-.1 .1M184.7 183.6v.1M184.7 183.6h-.1l.1 .1M184.7 182.8v.1M184.7 182.8h-.1l.1 .1M197 191.5v3M197.7 196.6h.8M206.3 183.1h1.2M208 182.2h.8"/>
<path d="M208.4 182.2v1.5M209 186.1l.2 .3 .5-.1M209.5 182.3a.5 .5 0 0 1 .5-.1 .5 .5 0 0 1 .2 .5v.5a.5 .5 0 0 1-.5 .5 .5 .5 0 0 1-.5-.5v-.5zM209.7 184.9v1.5M209.7 185.5l-.5-.1-.2 .3M210 198v2M210 186.5h1.2M210.9 183h.6a.41 .41 0 0 0 .3-.4 .41 .41 0 0 0-.3-.4h-.6v1.5M211.5 185.5l.5-.1 .2 .3v.4l-.1 .2-.1 .1-.5-.1M211.5 185.4v1.5M213.5 185.5l-.4-.1-.3 .3v.4l.2 .2 .1 .1 .4-.1M214.2 185.5l.4-.1 .3 .3v.4l-.2 .2-.1 .1-.4-.1"/>
<path d="M214.2 184.9v1.5M260 198v2M261 191.5v6.5M268.9 196.6h.8M269 195.5l.3-.4v1.5"/>
<circle cx="133.7" cy="65.2" r="2.6"/>
<circle cx="133.7" cy="135.5" r="2.6"/>
</g>
<g fill="#000">
<path d="M101.2 70.5h.3v.3h-.3zM101.2 68.3h.3v.4h-.3zM100.9 68h1.4v3.1h-1.4v-.6h.1l.1 .5h1l.1-.1-.1-.1h-.4v-.3l-.2-.3-.3 .1-.2 .2h-.1v-1.4l.8 .3-.4 .2 .4 .2-.6 .1v.2l1-.2 .1-.1-.4-.2 .4-.1v-.2l-1.1-.3-.2 .1v-.7h.1l.1 .5h1l.1-.2h-.5v-.1l.5-.4-.1-.1-.4 .2-.1-.2h-.3l-.4 .3zM106.9 68l.1-.1 .3 .1 .1 .5-.2 .2-.3-.1zM104.7 67.3h10.6v1.8h-10.6v-.3l.2 .1 .6-.1v-.1h-.3v-.7h.5v.8l.1 .1v-.9l.2-.1 .3 .1v.9l.1-.1v-.7h.3v.6l.2 .1h.7l.1 .1 .3-.9 .3 .8h.2l-.4-1.1-.5 1.1h-.2l.1-.3v-.4l-.1-.2-.2-.2-.3 .1-.2 .3h-.3l-.1-.3-.1-.1-.4 .1-.1 .2h-.5v-.2l-.1-.1v1l-.4 .1v-1.3h4.2v1.5l.1-.1v-.7h.5l.2 .5 .3 .2 .2-.3 .1-.5h.2l.1 .6 .2 .2h.2l.3-.2v-.2v-.4l-.1-.3h.4v1l.1 .1v-.5h.3l.1 .1 .2-.1-.1-.2-.5 .2v-.6h.3l.1 .2 .4-.1 .1 .1a.29 .29 0 0 1 .5 .1 .37 .37 0 0 1 0 .4 .37 .37 0 0 1-.5 .1l-.1 .1 .1 .1h.4l.3-.4-.2-.5 .5 .1a.29 .29 0 0 1 .5 .1 .37 .37 0 0 1 0 .4 .37 .37 0 0 1-.5 .1l-.1 .1 .2 .2 .4-.1 .4 .1 .3-.9 .3 .8h.1l-.4-1.1-.4 1.1h-.3l.1-.2 .1-.4-.1-.3-.3-.2-.4 .2h-.4l-.2-.2-.4 .2h-.2l-.1-.2-.2 .1h-.3v-.1l-.1 .1-.8-.1-.2 .2-.1 .2h-.2l-.2-.3-.2-.1-.2 .1-.2 .4h-.5v-.8l-.1 .1h-4.2zM126 78.5l.3-.1v.2zM125.9 76.3h.6l.1 .3-.2 .2-.5-.1-.1-.1zM125.5 76h1.4v4h-1.4v-.2l.2 .1 1.1-.1-.1-.1h-.6l.7-.5-.1-.1h-1.1l.1 .2h.6l-.8 .5v-1.3l1.2 .5 .1-.1-.3-.2v-.3l.3-.1v-.2l-1.3 .4v-.6l.2 .1 1.1-.1-.1-.1h-.6l.7-.5-.1-.1h-1.1l.1 .2h.6l-.8 .5v-1.5h.1l.1 .4 .3 .2 .6-.1 .2-.3-.1-.3-.3-.2h-.6l-.2 .3h-.1zM125.9 111l.2 .1v.3h-.3zM125.8 110.1l.2-.1h.5l.1 .3-.2 .1h-.5zM125.5 109.6h1.4v4.7h-1.4v-.9l.7 .4-.6 .2 .1 .2h1.1l-.1-.2h-.5l.3-.2-.3-.3h.5l.1-.2h-1.1l-.2 .1v-.5l.2 .2h1l.1-.1-.1-.1h-1.2v-.8h.1l.2 .4 .5 .1 .4-.2 .1-.3-.2-.3-.1 .1 .1 .1a.37 .37 0 0 1-.4 .4 .37 .37 0 0 1-.4-.4l.1-.1-.1-.1-.2 .3h-.1v-1h.1l.1 .5h1l.1-.2h-.5v-.1l.5-.4-.1-.1-.4 .3-.1-.2-.3-.1-.4 .3v-1h.1v.2l.2 .3h.6l.3-.2 .1-.3-.2-.3h-.6h-.2l-.2 .3h-.1zM101.5 130.1h.3v.3h-.3z"/>
<path d="M101.7 131.2l.3-.1v.2zM101.5 129.2a.44 .44 0 0 1 .5-.1 .44 .44 0 0 1 .3 .3h-.8zM101.2 128.7h1.4v3.9h-1.4v-.6h.1v.3l.3 .2h.3l.4-.1 .2-.4-.2-.3-.1 .1a.27 .27 0 0 1-.1 .5 .35 .35 0 0 1-.5 0 .35 .35 0 0 1-.1-.4v-.1l-.1-.1-.1 .3h-.1v-.8l1.2 .4v-.1l-.2-.1v-.4l.3-.2h-.2l-1.1 .4v-1.1h.1v.5h1.1v-.2h-.4v-.1l.5-.4h-.2l-.3 .2-.2-.2h-.3l-.3 .2v-.8h.1v.3h1.1l.1-.1v-.2l-.2-.3-.5-.1-.3 .1-.2 .3h-.1zM107.4 132a.42 .42 0 0 1 .4 .4 .42 .42 0 0 1-.4 .4zM110.9 132a.42 .42 0 0 1 .4 .4 .42 .42 0 0 1-.4 .4zM113.3 132.1l.1-.1 .3 .1 .1 .5-.2 .2-.3-.1zM105 131.6h10v1.8h-10v-1.1h.1l.1 .5 .3 .2 .4-.2v-.4l-.4 .1h.2v.3a.41 .41 0 0 1-.4-.5 .41 .41 0 0 1 .5-.3v-.1h.4v1.1l.1-.1v-.7l.4 .7h.2v-1h.3l.1 1.1 .5-.2h.4l.1 .2 .1-.1-.1-.2-.1 .1h-.4l.1-.5h.3l.1 .1 .1-.1h.2l.1 .5 .3 .2 .4-.2-.1-.4-.2 .1h.2l-.1 .3a.41 .41 0 0 1-.4-.5 .41 .41 0 0 1 .5-.3v-.1h.4v1.1l.1-.1v-.7l.5 .7h.1v-1h.3l.1 1.1 .4-.1 .2-.2v-.6l-.4-.3-.7 .1v.7l-.5-.8-.9 .1-.3 .4h-.2l-.1-.1-.4 .1-.1-.3-.3-.2-.6 .1-.1-.1-.1 .8-.4-.8-.9 .1-.3 .4h-.1v-.5h7v1.5l.1-.1v-1.3h.6v1.1l.1-.1v-.7h.3l.1 .6 .2 .2h.2l.3-.2v-.6l.4 .1 .1-.2v.7h-.2v.1h.7l-.3-.1-.1-1-.3 .4h-.3l-.1-.3-.4-.1-.2 .2-.1 .2h-.3v-.4l-.7 .1v-.2l-.1 .1h-7zM122 132.2h1.4v3.1h-1.4v-.9l.7 .4-.6 .2 .1 .2 1.1-.1-.1-.1h-.5l.3-.2-.3-.3h.5l.1-.2h-1.1l-.2 .1v-.5l.2 .1h1l.1-.1-1.1-.1-.2 .1v-.4l.2 .1 1.1-.1-.1-.1h-.6l.7-.5-.1-.1h-1.1l.1 .2h.6l-.8 .5v-1.1l.2 .1h1l.1-.1-.1-.1-1.2 .1z"/>
</g>
<g fill="none" stroke="#000" stroke-width=".14">
<path d="M100.8 64.3v2.7M101 73v.5M101.1 72.3h1.3v2h-1.3zM101.2 65h.8l.4 .3v1.7h-1.2zM102.5 73v.5M102.7 64.3v2.7M106.6 63.8v.8M106.6 62.9h6.7v2.6h-6.7zM107.1 62.8h5.7M108.4 65.6h.2M109.9 65.6h1.7M110.1 61.5v1.4"/>
<path d="M111.4 61.5v1.4M113.5 63.8v.8M91.3 87.5h8.6v25.5h-8.6zM91.3 87.6h8.6M91.3 87.7h8.6M91.3 87.8h8.6M91.3 87.9h8.6M91.3 88.1h8.6M91.3 88.2h8.6M91.3 88.3h8.6M91.3 88.4h8.6M91.3 88.5h8.6"/>
<path d="M91.3 88.7h8.6M91.3 88.8h8.6M91.3 88.9h8.6M91.3 89h8.6M91.3 89.2h8.6M91.3 89.4h8.6M91.3 89.5h8.6M91.3 89.6h8.6M91.3 89.7h8.6M91.3 89.8h8.6M91.3 90h8.6M91.3 90.1h8.6"/>
<path d="M91.3 92.6h8.6M91.3 95.2h8.6M91.3 97.7h8.6M91.4 87.5h7.5l1 1v24.4h-8.5zM99.9 88.5h1.5v.6h-10.1M99.9 91h1.5v.6h-1.5M99.9 93.6h1.5v.6h-1.5M99.9 96.1h1.5v.6h-1.5M99.9 98.7h1.5v.6h-1.5M99.9 88.4h.4M99.9 89.2h.4M99.9 91h.5"/>
<path d="M99.9 91.7h.5M99.9 93.5h.5M99.9 94.2h.5M99.9 96.1h.5M99.9 96.8h.5M99.9 98.6h.5M99.9 99.3h.5M101.4 87.5h1.1v1.3M103.8 90.1h2.7v22.9h-2.7zM103.9 88.2l.6-.6h1.9v25.4h-2.5zM105.2 87.5h-1.4v1.3M126.7 99.3v1.3"/>
<path d="M126.8 95.8h-1.9v2h1.8v.3M130.1 95.8h5M131.2 81.3h-4.4v1h1v8h-1v.4l.6 .6h3.8M132.9 96.8h1.7M134.8 81.3h4.4v1h-1v8h1v1h-4.4M135.8 82.3h1.7M138.3 95.8h1.2v13.4h-1.2M91.3 100.2h8.6M91.3 102.8h8.6M91.3 105.3h8.6M91.3 107.9h8.6M91.3 110.4h8.6"/>
<path d="M99.9 101.2h1.5v.6h-1.5M99.9 103.7h1.5v.6h-1.5M99.9 106.3h1.5v.6h-1.5M99.9 108.8h1.5v.6h-1.5M99.9 111.4h1.5v.6h-1.5M99.9 101.1h.5M99.9 101.9h.5M99.9 103.7h.5M99.9 104.4h.5M99.9 106.2h.5M99.9 106.9h.5M99.9 108.8h.5"/>
<path d="M99.9 109.5h.5M99.9 111.3h.5M99.9 112h.5M122.9 114.6h16.3v2.6h-1v11.3h1v2.5h-16.3v-2.5h3.7v-11.3h-3.7zM126.7 106.9v.3h-1.8v2h1.9M126.7 101.8v1.4M126.7 104.4v1.3M130.1 109.2h5M139.7 102.5h1.3M101 133.7v2.6h2v-2.6M101.3 125.3v.4M101.4 124.5h1.2v2h-1.2z"/>
<path d="M101.4 133.7h1.2v2h-.9l-.3-.3zM102.7 125.3v.4M106.6 136.2v.8M106.6 135.3h6.7v2.6h-6.7zM107.1 138h5.7M108.4 135.1h1.7M109.9 137.9v1.4l-.2 .2h-.9l-.2-.2v-1.4M109.9 139.2l-.2 .2h-.9l-.2-.2M111.4 135.1h.2M113.5 136.2v.8"/>
</g>
<g fill="#000" stroke="#000" stroke-width=".14">
<path d="M132.9 96.8l.5-.5v1zM136.2 81.8v1l-.4-.5zM139.7 102.5l.5-.5v1z"/>
<circle cx="124.2" cy="126.8" r=".25"/>
</g>
<path d="M100.4 62.7l.6-.4h.5h37a1.5 1.5 0 0 1 1.5 1.5v73.2a1.5 1.5 0 0 1-1.5 1.5h-37a1.5 1.5 0 0 1-1.5-1.5v-73.3l.1-.6z" fill="none" stroke="#575757" stroke-width=".14"/>
<text font-size="2.8" x="178" y="190.9">Title:</text>
<g font-size="2.1">
<text x="178" y="169">Board2Pdf:</text>
<text x="191.7" y="169">Black-And-White-TOP</text>
<text x="218.8" y="169">-</text>
<text x="222" y="169">Page</text>
<text x="228.7" y="169">1/2</text>
<text x="178" y="184">Sheet:</text>
<text x="186.2" y="184">Black-And-White-TOP</text>
<text x="178" y="186.7">File:</text>
<text x="184.1" y="186.7">sim-iccard-rev4.kicad_pcb</text>
<text x="178" y="196.9">KiCad</text>
<text x="178" y="194.1">Size:</text>
<text x="184.7" y="194.1">A4</text>
<text x="185.7" y="196.9">E.D.A.</text>
<text x="193.3" y="196.9">9.0.1</text>
<text x="200" y="194.1">Date:</text>
<text x="263" y="194.3">Rev:</text>
<text x="263" y="196.9">Id:</text>
<text x="267.1" y="196.9">/1</text>
</g>
<g font-size="1.8">
<text x="35" y="11.9">1</text>
<text x="85" y="11.9">2</text>
<text x="135" y="11.9">3</text>
<text x="185" y="11.9">4</text>
<text x="235" y="11.9">5</text>
<text x="285" y="11.9">6</text>
<text x="10.3" y="35.9">A</text>
<text x="285.4" y="35.9">A</text>
<text x="10.3" y="85.9">B</text>
<text x="285.3" y="85.9">B</text>
<text x="10.3" y="135.9">C</text>
<text x="285.3" y="135.9">C</text>
<text x="10.3" y="185.9">D</text>
<text x="285.3" y="185.9">D</text>
<text x="35" y="199.9">1</text>
<text x="85" y="199.9">2</text>
<text x="135" y="199.9">3</text>
<text x="185" y="199.9">4</text>
<text x="235" y="199.9">5</text>
<text x="285" y="199.9">6</text>
</g>
<g font-size="1.4">
<text x="100.6" y="64.3">D2</text>
<text x="106.6" y="61">SW_SPDT</text>
<text x="114.7" y="64.9">SW1</text>
<text x="108.4" y="68.4">SW1</text>
<text x="102.5" y="77.4" transform="rotate(-90 102.5 77.4)">R2</text>
<text x="120.9" y="82.1" transform="rotate(-90 120.9 82.1)">REV4</text>
<text x="107.5" y="89.5">C1</text>
<text x="110.5" y="89.5">VCC</text>
<text x="115.5" y="89" transform="rotate(-90 115.5 89)">SIM</text>
<text x="115.5" y="85.4" transform="rotate(-90 115.5 85.4)">6P</text>
<text x="117" y="87.4" transform="rotate(-90 117 87.4)">U3</text>
<text x="120.9" y="88.8" transform="rotate(-90 120.9 88.8)">adapter</text>
<text x="126.1" y="87.3" transform="rotate(-90 126.1 87.3)">U3</text>
<text x="107.5" y="94.6">C3</text>
<text x="107.5" y="92.1">C7</text>
<text x="110.5" y="94.6">CLK</text>
<text x="110.5" y="92.1">I/O</text>
<text x="96.3" y="101.2" transform="rotate(-90 96.3 101.2)">J2</text>
<text x="105.9" y="101.2" transform="rotate(-90 105.9 101.2)">J3</text>
<text x="107.5" y="97.2">C2</text>
<text x="107.5" y="99.7">C6</text>
<text x="110.5" y="97.2">RST</text>
<text x="110.5" y="99.7">VPP</text>
<text x="119.3" y="98.5" transform="rotate(-90 119.3 98.5)">Pirate</text>
<text x="120.9" y="96.9" transform="rotate(-90 120.9 96.9)">Card/SIM</text>
<text x="134.5" y="101.7" transform="rotate(-90 134.5 101.7)">8P</text>
<text x="107.5" y="107.4">C8</text>
<text x="107.5" y="102.3">C1</text>
<text x="107.5" y="104.8">C5</text>
<text x="110.5" y="102.3">IOVCC</text>
<text x="110.5" y="104.8">IOGND</text>
<text x="119.3" y="102.3" transform="rotate(-90 119.3 102.3)">Bus</text>
<text x="120.9" y="102.3" transform="rotate(-90 120.9 102.3)">Smart</text>
<text x="122.5" y="102.3" transform="rotate(-90 122.5 102.3)">http://BusPirate.com</text>
<text x="125.4" y="103.5" transform="rotate(-90 125.4 103.5)">U2</text>
<text x="132.7" y="103.6" transform="rotate(-90 132.7 103.6)">U2</text>
<text x="134.5" y="105.3" transform="rotate(-90 134.5 105.3)">SIM</text>
<text x="107.5" y="109.9">C4</text>
<text x="107.5" y="112.5">C5</text>
<text x="110.5" y="112.5">GND</text>
<text x="141.3" y="119.4" transform="rotate(-90 141.3 119.4)">6P</text>
<text x="102.7" y="123.9" transform="rotate(-90 102.7 123.9)">R1</text>
<text x="141.3" y="123" transform="rotate(-90 141.3 123)">SIM</text>
<text x="122.5" y="130.5" transform="rotate(-90 122.5 130.5)">U1</text>
<text x="100.9" y="138">D1</text>
<text x="114.7" y="137.2">SW2</text>
<text x="106.6" y="141.2">SW_SPDT</text>
</g>
<g font-size=".7">
<text x="102.1" y="66.6" transform="rotate(-90 102.1 66.6)">D2</text>
<text x="102.1" y="73.8" transform="rotate(-90 102.1 73.8)">R2</text>
<text x="102.4" y="126.1" transform="rotate(-90 102.4 126.1)">R1</text>
<text x="102.4" y="135.2" transform="rotate(-90 102.4 135.2)">D1</text>
</g>
</svg>
